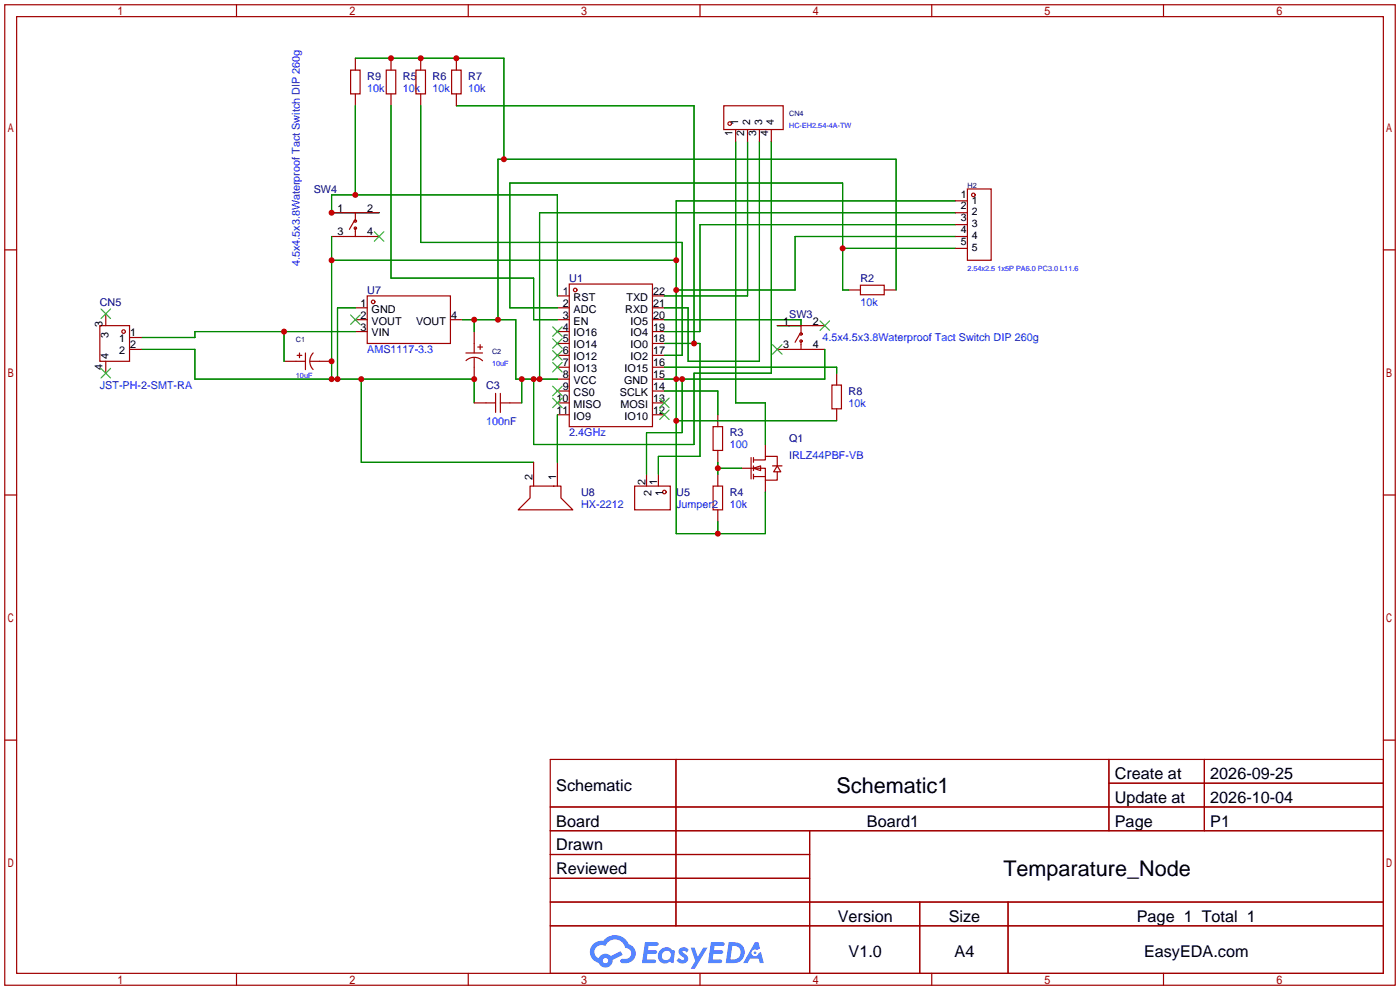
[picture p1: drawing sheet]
<svg xmlns="http://www.w3.org/2000/svg" width="299mm" height="212mm" viewBox="0 0 299 212" stroke-linecap="round" stroke-linejoin="round" font-family="sans-serif">
<g fill="none" stroke="#a10000" stroke-width=".25">
<path d="M1 1h297.2v209.6h-297.2zM3.6 3.6h292.1v204.4h-292.1zM50.5 1v2.6M100.1 1v2.6M149.6 1v2.6M199.1 1v2.6M248.7 1v2.6M1 53.4h2.6M295.7 53.4h2.5M1 105.8h2.6M295.7 105.8h2.5M1 158.2h2.6"/>
<path d="M295.7 158.2h2.5M117.6 162.3h178.1v45.7h-178.1zM117.6 172.5h178.1M117.6 177.5h178.1M144.5 162.3v35.6M173 177.5v30.5M237 162.3v15.2M237 167.4h58.7M257.4 162.3v15.2M117.6 182.6h55.4M117.6 192.8h178.1M117.6 187.7h55.4"/>
<path d="M117.6 197.9h178.1M196.6 192.8v15.2M215.4 192.8v15.2M50.5 208v2.6M100.1 208v2.6M149.6 208v2.6M199.1 208v2.6M248.7 208v2.6"/>
</g>
<g fill="#5487ff">
<path d="M145.3 202.7a1.3 1.3 0 0 1 1.9 .3l-.4 .6a.54 .54 0 0 0-.9-.2l.1 .2a1.34 1.34 0 0 1 .9 1.8 1.47 1.47 0 0 1-2.3-.1l.5-.6 .8 .5a.31 .31 0 0 0 .4-.3 .31 .31 0 0 0-.3-.4 1.12 1.12 0 0 1-.7-1.8z"/>
<path d="M147.6 202.5h.9l.6 2 1.2-2h.9l-2.7 4.6h-.9l1-1.7z"/>
<path d="M137.8 201.4h1.7a1.31 1.31 0 0 1 1.2 .2 .4 .4 0 0 1-.3 .5l-1.8 .1-.1 .9h1.6a.4 .4 0 0 1 .4 .4 .4 .4 0 0 1-.5 .4h-1.6l-.2 1.2h1.4a.46 .46 0 0 1 .5 0 .46 .46 0 0 1 .1 .5l-.4 .2h-2.6z"/>
<path d="M151.9 201.4h1.7a1.32 1.32 0 0 1 1.2 .2 .39 .39 0 0 1-.3 .5l-1.8 .1-.1 .9h1.6a.4 .4 0 0 1 .4 .4 .4 .4 0 0 1-.4 .4h-1.7l-.2 1.2h1.4a.46 .46 0 0 1 .5 0 .46 .46 0 0 1 .1 .5l-.4 .2h-2.6z"/>
<path d="M161.3 201.4h.8l.3 1.3-.6 .4a.75 .75 0 0 0-1.1 .3 .75 .75 0 0 0 .5 1 .75 .75 0 0 0 .9-.7l.5-.2 .6 2.3h-.8l-.3-.9h-1.8l-.5 .9h-1z"/>
<path d="M155.7 201.4l-.6 4.4h1.5a2.27 2.27 0 0 0 2.6-2.2 2.27 2.27 0 0 0-2.7-2.2zM156.5 202.1a1.5 1.5 0 0 1 1.8 1.6 1.5 1.5 0 0 1-1.9 1.4h-.3z"/>
<path d="M141.2 203a1.6 1.6 0 0 0-.3 2.3 1.6 1.6 0 0 0 2.3 .2l.7 .3 .3-2.4-.1-.3-.5-.1a1.58 1.58 0 0 0-2.4 0zM141.8 203.5a.98 .98 0 0 1 1.6 .4 .98 .98 0 0 1-1.1 1.3 .94 .94 0 0 1-.9-.7 .94 .94 0 0 1 .4-1z"/>
<path d="M126.8 201.8a2.37 2.37 0 0 0 1.1 4 1.54 1.54 0 0 0 1.8 1 1.54 1.54 0 0 0 1.2-1.6l2.2-1.1-.5-.8-2 1a1.57 1.57 0 0 0-2.7 .5 1.5 1.5 0 0 1-.7-2.1 1.5 1.5 0 0 1 2.2-.5 2.23 2.23 0 0 1 2.3-1.4 2.23 2.23 0 0 1 2 1.8 1.16 1.16 0 0 1 1.2 1.1 1.16 1.16 0 0 1-1.1 1.2h-.7a.47 .47 0 0 0-.5 .4 .47 .47 0 0 0 .4 .5 2.17 2.17 0 0 0 2.5-.9 2.17 2.17 0 0 0-.3-2.7l-.8-.4a3.2 3.2 0 0 0-5.5-.7l-1.1 .1zM128.8 205.3a.6 .6 0 0 1 1.2 0 .6 .6 0 0 1-1.2 0z"/>
<circle cx="161.4" cy="203.6" r=".28"/>
</g>
<g fill="none" stroke="#a10000" stroke-width=".25">
<path d="M74.9 15h2.1v5.1h-2.1zM75.9 12.4v2.6M82.5 15h2.1v5.1h-2.1zM83.6 12.4v2.6M88.9 15h2v5.1h-2zM89.9 12.4v2.6M96.5 15h2.1v5.1h-2.1zM97.5 12.4v2.6M75.9 20.1v2.5M83.6 20.1v2.5M89.9 20.1v2.5M97.5 20.1v2.5"/>
<path d="M154.7 22.6h12.7v5.1h-12.7zM157.2 27.7v2.5M159.8 27.7v2.5M162.3 27.7v2.5M164.8 27.7v2.5M70.9 50.5h10.1M70.9 45.5h10.1M75.7 47.2l-1 1.8M75.9 45.5v1.7M75.9 48.8v1.7M204.2 50.5h2.6M204.2 45.5h2.6"/>
<path d="M204.2 42.9h2.6M204.2 48h2.6M204.2 53.1h2.6M206.8 40.4h5v15.2h-5zM21.3 69.6h6.4v7.6h-6.4zM22.6 67.1v2.5M22.6 77.2v2.6M27.7 74.7h2.5M27.7 72.1h2.5M60.7 77.2h4.6M63.5 75.9h1M64 75.4v1.1"/>
<path d="M65.3 75.4v3.6M66.3 77.2h4.6M66.9 75.4a2.54 2.54 0 0 0 0 3.6M75.9 65.8h2.6M75.9 68.3h2.6M75.9 70.9h2.6M78.5 63.2h17.8v10.2h-17.8zM96.3 68.3h2.5M99.6 75.4h3.5M99.6 77.1a2.54 2.54 0 0 1 3.5 0M101.3 70.9v4.5M101.3 76.5v4.5"/>
<path d="M102.1 74.2h1M102.6 73.7v1M119.1 63.2h2.6M119.1 65.8h2.6M119.1 68.3h2.6M119.1 70.9h2.6M119.1 73.4h2.6M119.1 75.9h2.6M119.1 78.5h2.6M121.7 60.7h17.7v30.5h-17.7zM139.4 63.2h2.6M139.4 65.8h2.6"/>
<path d="M139.4 68.3h2.6M139.4 70.9h2.6M139.4 73.4h2.6M139.4 75.9h2.6M139.4 78.5h2.6M166.1 74.7h10.2M166.1 69.6h10.2M170.9 71.4l-1 1.8M171.2 69.6v1.8M171.2 72.9v1.8M178.8 79.8v2.5M181.4 62h2.5"/>
<path d="M183.9 61h5.1v2h-5.1zM189 62h2.5M101.3 86.1h4.6M105.9 84.1v4M106.9 86.1h4.6M106.9 84.1v4M114 98.8v5.1M119.1 81h2.6M119.1 83.6h2.6M119.1 86.1h2.6M119.1 88.6h2.6M119.1 98.8v5.1"/>
<path d="M139.4 81h2.6M139.4 83.6h2.6M139.4 86.1h2.6M139.4 88.6h2.6M152.4 91.2h2v5.1h-2zM153.4 88.6v2.6M153.4 96.3v2.5M160.5 97.8v4.6M161 98.3h2.6v-.8h2.5v2.1M161 97.8v1M161 99.6v1M163.6 95v2.5"/>
<path d="M165.1 99.6h2M166.1 99.6l.8 1.2h-1.5zM177.8 82.3h2v5.1h-2zM178.8 87.4v2.5M113.3 103.9h6.6v2.5l2.5 2.6h-11.7l2.6-2.6zM135.6 103.9h7.7v5.1h-7.7zM138.2 101.3v2.6M140.7 101.3v2.6M152.4 103.9h2v5.1h-2zM153.4 101.3v2.6M153.4 109v2.5M158.5 100.1h2.5"/>
<path d="M161 100.1l1.6-.5v1zM161 100.1h2.6v2.5h2.5v-1.8M161 101.9h2.6M161 101.3v1.1M163.6 102.6v2.6"/>
<circle cx="156" cy="26.4" r=".38"/>
<circle cx="75.9" cy="48.8" r=".25"/>
<circle cx="75.9" cy="47.2" r=".25"/>
<circle cx="208" cy="41.7" r=".38"/>
<circle cx="26.4" cy="70.9" r=".38"/>
<circle cx="79.8" cy="64.5" r=".38"/>
<circle cx="122.9" cy="62" r=".38"/>
<circle cx="171.2" cy="72.9" r=".25"/>
<circle cx="171.2" cy="71.4" r=".25"/>
<circle cx="142" cy="105.2" r=".38"/>
</g>
<g fill="none" stroke="#3c3" stroke-width=".25">
<path d="M80 49.5l2 2.1M82 49.5l-2 2.1M21.6 66l2 2.1M21.6 78.7l2 2.1M23.6 66l-2 2.1M23.6 78.7l-2 2.1M74.9 67.3l2.1 2M77 67.3l-2.1 2M118.1 69.8l2 2.1M118.1 72.4l2 2M118.1 74.9l2 2.1M118.1 77.5l2 2"/>
<path d="M120.1 69.8l-2 2.1M120.1 72.4l-2 2M120.1 74.9l-2 2.1M120.1 77.5l-2 2M165.1 73.7l2 2M167.1 73.7l-2 2M175.3 68.6l2 2M177.3 68.6l-2 2M118.1 82.5l2 2.1M118.1 85.1l2 2M120.1 82.5l-2 2.1M120.1 85.1l-2 2"/>
<path d="M141 87.6l2 2.1M141 85.1l2 2M143 87.6l-2 2.1M143 85.1l-2 2"/>
</g>
<g fill="none" stroke="#008700" stroke-width=".25">
<path d="M75.9 12.4h31.8v21.6M75.9 22.6v19.1M83.6 22.6v36.8h30.4v8.9h5.1M89.9 22.6v29.2h55.9v24.1h-3.8M97.5 22.6h50.8v50.8M157.2 30.2v55.9h6.4v8.9M159.8 30.2v33h-17.8M162.3 30.2v47h-15.2v-11.4h-5.1M164.8 30.2v49.6h-16.5v15.2h-34.3v-14M70.9 50.5v30.5M70.9 55.6h73.6M81 45.5h-10.1v-3.8h48.2v21.5"/>
<path d="M180.1 53.1h24.1M204.2 48h-54.6v22.9h-7.6M204.2 50.5h-34.3v11.5h-25.4M204.2 42.9h-59.7v71.1h19.1v-8.8M204.2 45.5h-88.9v35.5M30.2 74.7h11.5v6.3h59.6v5.1M60.7 70.9v6.3M75.9 70.9h-34.2v1.2h-11.5M75.9 65.8h-3.8v15.2M98.8 68.3h11.4v12.7h8.9M101.3 68.3v2.6M142 73.4h7.6v24.1h-8.9v3.8"/>
<path d="M142 68.3h29.2v1.3h-5.1M142 78.5h36.8v1.3M176.3 74.7v6.3h-34.3M181.4 62h-1.3v-22.9h-71.1v26.7h10.1M191.5 62v-28h-85.1v34.3M77.2 81v17.8h36.8M111.5 81v5.1M119.1 88.6v10.2M142 83.6h11.4v5M144.5 89.9h34.3M145.8 81v11.5h-7.6v8.8M153.4 98.8v2.5"/>
<path d="M153.4 111.5v2.5M153.4 100.1h5.1"/>
</g>
<g fill="#c00">
<circle cx="180.1" cy="53.1" r=".63"/>
<circle cx="153.4" cy="100.1" r=".63"/>
<circle cx="148.3" cy="73.4" r=".63"/>
<circle cx="70.9" cy="45.5" r=".63"/>
<circle cx="75.9" cy="41.7" r=".63"/>
<circle cx="70.9" cy="81" r=".63"/>
<circle cx="70.9" cy="77.2" r=".63"/>
<circle cx="70.9" cy="55.6" r=".63"/>
<circle cx="144.5" cy="55.6" r=".63"/>
<circle cx="144.5" cy="62" r=".63"/>
<circle cx="144.5" cy="81" r=".63"/>
<circle cx="145.8" cy="81" r=".63"/>
<circle cx="144.5" cy="89.9" r=".63"/>
<circle cx="153.4" cy="114" r=".63"/>
<circle cx="72.1" cy="81" r=".63"/>
<circle cx="77.2" cy="81" r=".63"/>
<circle cx="101.3" cy="81" r=".63"/>
<circle cx="106.4" cy="68.3" r=".63"/>
<circle cx="111.5" cy="81" r=".63"/>
<circle cx="114" cy="81" r=".63"/>
<circle cx="115.3" cy="81" r=".63"/>
<circle cx="107.7" cy="34" r=".63"/>
<circle cx="97.5" cy="12.4" r=".63"/>
<circle cx="89.9" cy="12.4" r=".63"/>
<circle cx="83.6" cy="12.4" r=".63"/>
<circle cx="101.3" cy="68.3" r=".63"/>
<circle cx="60.7" cy="70.9" r=".63"/>
</g>
<g font-size="4.6">
<text x="178.8" y="169.4">Schematic1</text>
<text x="214.5" y="187.2">Temparature_Node</text>
</g>
<g font-size="3.5">
<text x="238.3" y="166.5">Create at</text>
<text x="258.7" y="166.5">2026-09-25</text>
<text x="118.9" y="169.1">Schematic</text>
<text x="238.3" y="171.6">Update at</text>
<text x="258.7" y="171.6">2026-10-04</text>
<text x="118.9" y="176.7">Board</text>
<text x="185.3" y="176.7">Board1</text>
<text x="238.3" y="176.7">Page</text>
<text x="258.7" y="176.7">P1</text>
<text x="118.9" y="181.8">Drawn</text>
<text x="118.9" y="186.8">Reviewed</text>
<text x="179.1" y="197">Version</text>
<text x="202.8" y="197">Size</text>
<text x="243" y="197">Page 1 Total 1</text>
<text x="181.4" y="204.6">V1.0</text>
<text x="204" y="204.6">A4</text>
<text x="244.5" y="204.6">EasyEDA.com</text>
</g>
<g font-size="2.3" fill="#000080">
<text x="78.5" y="17.1">R9</text>
<text x="86.1" y="17.1">R5</text>
<text x="92.5" y="17.1">R6</text>
<text x="100.1" y="17.1">R7</text>
<text x="67.1" y="41.2">SW4</text>
<text x="21.3" y="65.3">CN5</text>
<text x="78.5" y="62.8">U7</text>
<text x="121.7" y="60.2">U1</text>
<text x="183.9" y="60.2">R2</text>
<text x="168.7" y="67.9">SW3</text>
<text x="103.9" y="83.1">C3</text>
<text x="181.4" y="84.4">R8</text>
<text x="156" y="93.3">R3</text>
<text x="168.7" y="94.5">Q1</text>
<text x="124.2" y="106">U8</text>
<text x="144.5" y="106">U5</text>
<text x="156" y="106">R4</text>
</g>
<g font-size="2.3" fill="#00f">
<text x="78.5" y="19.6">10k</text>
<text x="86.1" y="19.6">10k</text>
<text x="92.5" y="19.6">10k</text>
<text x="100.1" y="19.6">10k</text>
<text x="64.1" y="56.9" transform="rotate(-90 64.1 56.9)">4.5x4.5x3.8Waterproof Tact Switch DIP 260g</text>
<text x="183.9" y="65.3">10k</text>
<text x="78.5" y="75.5">AMS1117-3.3</text>
<text x="175.8" y="72.9">4.5x4.5x3.8Waterproof Tact Switch DIP 260g</text>
<text x="21.3" y="83.1">JST-PH-2-SMT-RA</text>
<text x="181.4" y="86.9">10k</text>
<text x="103.9" y="90.7">100nF</text>
<text x="121.7" y="93.3">2.4GHz</text>
<text x="156" y="95.8">100</text>
<text x="168.7" y="98.1">IRLZ44PBF-VB</text>
<text x="124.2" y="108.5">HX-2212</text>
<text x="144.5" y="108.5">Jumper2</text>
<text x="156" y="108.5">10k</text>
</g>
<g font-size="2.3">
<text x="72.1" y="45.2">1</text>
<text x="78.5" y="45.2">2</text>
<text x="72.1" y="50.3">3</text>
<text x="78.5" y="50.3">4</text>
<text x="77.1" y="65.6">1</text>
<text x="120.3" y="63">1</text>
<text x="120.3" y="65.6">2</text>
<text x="122.6" y="64.3">RST</text>
<text x="133.9" y="64.3">TXD</text>
<text x="139.6" y="65.6">21</text>
<text x="139.6" y="63">22</text>
<text x="21.9" y="70" transform="rotate(-90 21.9 70)">3</text>
<text x="27.8" y="71.9">1</text>
<text x="77.1" y="68.1">2</text>
<text x="77.1" y="70.6">3</text>
<text x="79.4" y="66.8">GND</text>
<text x="79.4" y="69.4">VOUT</text>
<text x="79.4" y="71.9">VIN</text>
<text x="88.9" y="69.4">VOUT</text>
<text x="96.4" y="68.1">4</text>
<text x="120.3" y="68.1">3</text>
<text x="120.3" y="70.6">4</text>
<text x="122.6" y="66.8">ADC</text>
<text x="122.6" y="69.4">EN</text>
<text x="122.6" y="71.9">IO16</text>
<text x="133.6" y="66.8">RXD</text>
<text x="134.8" y="71.9">IO4</text>
<text x="134.8" y="69.4">IO5</text>
<text x="139.6" y="70.6">19</text>
<text x="139.6" y="68.1">20</text>
<text x="167.4" y="69.4">1</text>
<text x="173.7" y="69.4">2</text>
<text x="23.2" y="76.8" transform="rotate(-90 23.2 76.8)">4</text>
<text x="23.2" y="72.3" transform="rotate(-90 23.2 72.3)">3</text>
<text x="25.5" y="73.2">1</text>
<text x="25.5" y="75.7">2</text>
<text x="27.8" y="74.4">2</text>
<text x="120.3" y="73.2">5</text>
<text x="120.3" y="75.7">6</text>
<text x="122.6" y="74.4">IO14</text>
<text x="122.6" y="77">IO12</text>
<text x="134.8" y="77">IO2</text>
<text x="134.8" y="74.4">IO0</text>
<text x="139.6" y="75.7">17</text>
<text x="139.6" y="73.2">18</text>
<text x="167.4" y="74.4">3</text>
<text x="173.7" y="74.4">4</text>
<text x="21.9" y="79.1" transform="rotate(-90 21.9 79.1)">4</text>
<text x="120.3" y="78.3">7</text>
<text x="120.3" y="80.8">8</text>
<text x="120.3" y="83.3">9</text>
<text x="122.6" y="79.5">IO13</text>
<text x="122.6" y="82.1">VCC</text>
<text x="133.4" y="82.1">GND</text>
<text x="133.5" y="79.5">IO15</text>
<text x="139.6" y="83.3">14</text>
<text x="139.6" y="80.8">15</text>
<text x="139.6" y="78.3">16</text>
<text x="119" y="85.9">10</text>
<text x="119" y="88.4">11</text>
<text x="122.6" y="84.6">CS0</text>
<text x="122.6" y="87.1">MISO</text>
<text x="122.6" y="89.7">IO9</text>
<text x="132.5" y="84.6">SCLK</text>
<text x="132.6" y="87.1">MOSI</text>
<text x="133.5" y="89.7">IO10</text>
<text x="139.6" y="88.4">12</text>
<text x="139.6" y="85.9">13</text>
<text x="113.8" y="102.6" transform="rotate(-90 113.8 102.6)">2</text>
<text x="118.9" y="102.6" transform="rotate(-90 118.9 102.6)">1</text>
<text x="137.9" y="103.8" transform="rotate(-90 137.9 103.8)">2</text>
<text x="139.2" y="106.1" transform="rotate(-90 139.2 106.1)">2</text>
<text x="140.5" y="103.8" transform="rotate(-90 140.5 103.8)">1</text>
<text x="141.8" y="106.1" transform="rotate(-90 141.8 106.1)">1</text>
</g>
<g font-size="2.2">
<text x="156.5" y="29.1" transform="rotate(-90 156.5 29.1)">1</text>
<text x="157.8" y="26.7" transform="rotate(-90 157.8 26.7)">1</text>
<text x="159.1" y="29.1" transform="rotate(-90 159.1 29.1)">2</text>
<text x="160.3" y="26.7" transform="rotate(-90 160.3 26.7)">2</text>
<text x="161.6" y="29.1" transform="rotate(-90 161.6 29.1)">3</text>
<text x="162.9" y="26.7" transform="rotate(-90 162.9 26.7)">3</text>
<text x="164.1" y="29.1" transform="rotate(-90 164.1 29.1)">4</text>
<text x="165.4" y="26.7" transform="rotate(-90 165.4 26.7)">4</text>
<text x="205.4" y="42.2">1</text>
<text x="205.4" y="44.8">2</text>
<text x="205.4" y="47.3">3</text>
<text x="207.7" y="43.5">1</text>
<text x="207.7" y="46">2</text>
<text x="205.4" y="49.8">4</text>
<text x="205.4" y="52.4">5</text>
<text x="207.7" y="48.6">3</text>
<text x="207.7" y="51.1">4</text>
<text x="207.7" y="53.7">5</text>
</g>
<g font-size="1.6" fill="#00f">
<text x="168.7" y="27.4">HC-EH2.54-4A-TW</text>
<text x="206.8" y="57.9">2.54x2.5 1x5P PA6.0 PC3.0 L11.6</text>
<text x="63.2" y="80.7">10uF</text>
<text x="105.2" y="78.2">10uF</text>
</g>
<g font-size="1.6" fill="#000080">
<text x="168.7" y="24.8">CN4</text>
<text x="206.8" y="40.1">H2</text>
<text x="63.2" y="73.1">C1</text>
<text x="105.2" y="75.6">C2</text>
</g>
</svg>
